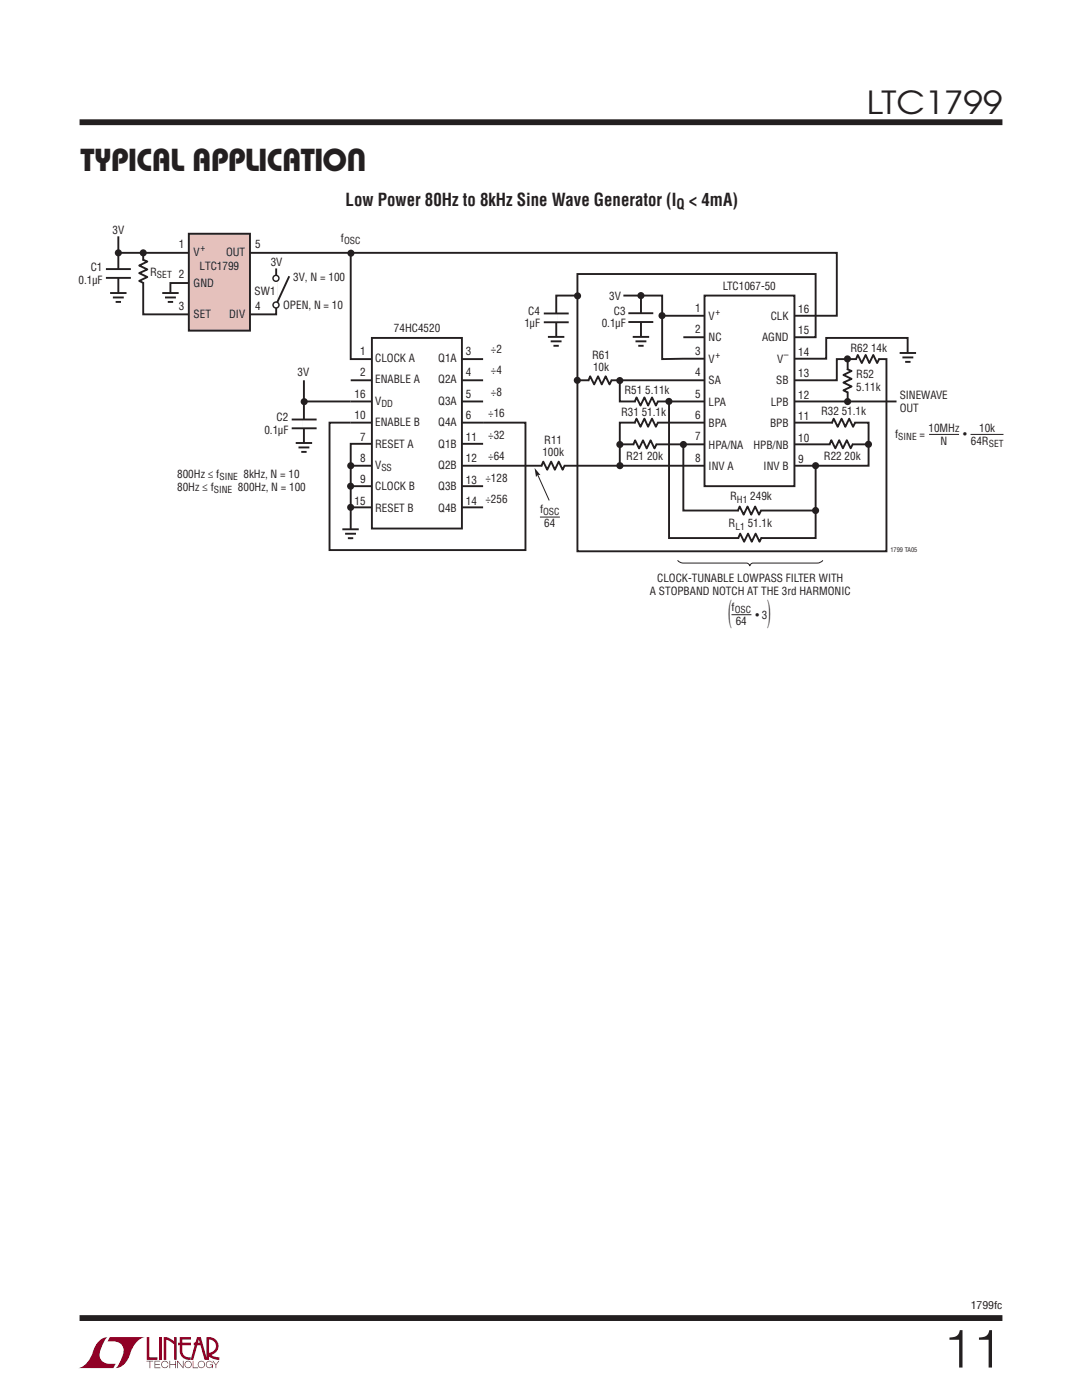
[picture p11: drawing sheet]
<svg xmlns="http://www.w3.org/2000/svg" width="216mm" height="279mm" viewBox="0 0 216 279" stroke-linecap="round" stroke-linejoin="round" font-family="sans-serif">
<g fill="#900126">
<path d="M29.3 266.8h.5v4.1h1.6v.5h-2.1z"/>
<path d="M20 267.4l1-.5h.5h-.1a6.2 6.2 0 0 0-1.5 4 2.58 2.58 0 0 0 3.2 1.3l-.5 .8h-7a4.9 4.9 0 0 0 3.1-3.8l.4-.7z"/>
<path d="M21.9 266.9h7a4.9 4.9 0 0 0-3.1 3.7 3.2 3.2 0 0 1-2.7 2.4h.1a6.2 6.2 0 0 0 1.4-4.1 2.58 2.58 0 0 0-3.1-1.2z"/>
<path d="M31.8 266.8h.5v4.6h-.5z"/>
<path d="M32.7 266.8l1 .2 1 .7v-.9h.5v4.6h-.5v-3.1l-1.5-.9v4h-.5z"/>
<path d="M29.3 271.6h1.3v.1h-.6v1.3h-.2v-1.3h-.5z"/>
<path d="M30.8 271.6h1.2v.1h-1v.5h.9v.2h-.9v.5h1v.1h-1.2z"/>
<path d="M33.8 271.6h.2v.6h1v-.6h.1v1.4h-.1v-.6h-1v.6h-.2z"/>
<path d="M35.4 271.6h.1l1 1.2v-1.2h.1v1.4l-1.1-1.2v1.2h-.1z"/>
<path d="M38.5 271.6h.1v1.3h.9v.1h-1z"/>
<path d="M42.4 271.6h.1l.6 .7 .5-.7h.2l-.7 .8v.6h-.1v-.6z"/>
<path d="M35.9 266.8h2.2v.5h-1.7v.7h1.7v.5h-1.7v1.1a1.32 1.32 0 0 0 1.6 1.3v.5l1.3-4.6h.8l1.1 4.1v-4.1a1.84 1.84 0 0 1 2.3 1.4 1.84 1.84 0 0 1-1.4 2.2l.7 .4 1 .1v.5l-1.2-.2-1.1-.6v-.6a1.34 1.34 0 0 0 1.6-1.2 1.34 1.34 0 0 0-1.4-1.5v4.1h-.9l-.8-2.9h-1.3v-.5h1.2l-.2-.7-1.1 4.1a2.06 2.06 0 0 1-2.7-1.3v-1.6h-.4v-.5h.4z"/>
<path d="M37 271.8a.72 .72 0 0 1 1.2 .1 .72 .72 0 0 1-.4 1.1 .72 .72 0 0 1-1-.7h.2a.59 .59 0 0 0 .8 .5 .59 .59 0 0 0 .2-.9 .59 .59 0 0 0-1 .2v.2h-.2z"/>
<path d="M39.7 271.8a.72 .72 0 0 1 1.1 .1 .72 .72 0 0 1-.4 1.1 .72 .72 0 0 1-.9-.7h.1a.59 .59 0 0 0 .8 .5 .59 .59 0 0 0 .2-.9 .59 .59 0 0 0-1 .2v.2h-.1z"/>
<path d="M41.3 271.8a.72 .72 0 0 1 1.2 .2h-.2a.59 .59 0 0 0-.9-.1 .59 .59 0 0 0 .1 .9 .59 .59 0 0 0 .9-.4h-.5v-.1h.6v.7h-.1v-.3a.73 .73 0 0 1-1.1 .2 .73 .73 0 0 1 0-1.1z"/>
<path d="M32.4 271.8a.71 .71 0 0 1 1.2 .3h-.1a.59 .59 0 0 0-.9-.3 .59 .59 0 0 0-.1 1 .59 .59 0 0 0 .9-.3h.2a.73 .73 0 0 1-1.1 .4 .73 .73 0 0 1-.1-1.1z"/>
</g>
<path d="M15.9 24.4h184.1M15.9 263h184.1" fill="none" stroke="#231f20" stroke-width="1.2" stroke-linecap="butt"/>
<g fill="none" stroke="#231f20" stroke-width=".38">
<path d="M22 58.5h3.2M22.5 59.4h2.2M23.6 47.2v12M23.7 50.5h143.3v12.5h-34.8M28.5 51.8l.9 .4-1.6 .8 1.6 .8-1.6 .7 1.6 .8-1.6 .8 .9 .4M28.6 50.7v12h26.5v-9.1M32.4 58.5h3.3M32.9 59.4h2.2M38.5 56.5h-4.5v2.9h-.1M70 50.6v21.1h26.4M115.2 59h-4.2v8.4M124.4 59h7.7v12.7l32.8-.1v-4.2h16.2v4.3"/>
<path d="M23.1 60.3h1M33.5 60.3h1M70 75.9h26.4M122.1 75.8l-.5 .9-.7-1.6-.8 1.6-.8-1.6-.7 1.6-.8-1.6-.4 .9M123.7 75.9v4.2h55.2M136.4 67.3h26.3v-12.6h-47.5v55.3h61.7v-38.3h-9.9v4.2h-51.8M169 73.7l.9 .3-1.6 .8 1.6 .8-1.6 .7 1.6 .8-1.6 .8 .9 .4M169.1 71.7v8.4M175.5 71.6l-.5 .9-.7-1.7-.8 1.7-.8-1.7-.7 1.7-.8-1.7-.4 1M70 80.1h26.4M70 84.3h26.4M70 97h26.4"/>
<path d="M96.4 88.6h-26.4v19M112.7 92.9l-.4 .8-.8-1.6-.8 1.6-.7-1.6-.8 1.6-.8-1.6-.4 .9M123.7 88.7h49.6M123.7 92.8v-8.5h49.6v8.6h-103.3M131 88.6l-.4 .9-.8-1.6-.8 1.6-.7-1.6-.8 1.6-.8-1.6-.4 .9M131.3 84.3l-.4 .9-.8-1.7-.8 1.7-.7-1.7-.8 1.7-.8-1.7-.4 1M131.3 80.1l-.4 .8-.8-1.6-.8 1.6-.7-1.6-.8 1.6-.8-1.6-.4 .9M133.5 80.1v27.3h29.2v-6.1M136.4 88.6v13.3h26.3v-9.1M170.2 88.6l-.5 .9-.7-1.6-.8 1.6-.7-1.6-.8 1.6-.8-1.6-.4 .9M170.7 84.3l-.5 .9-.8-1.6-.7 1.6-.8-1.6-.7 1.6-.8-1.6-.4 .9M70 101.3h26.4"/>
<path d="M151.9 101.8l-.4 .9-.8-1.6-.8 1.6-.7-1.6-.8 1.6-.8-1.6-.4 .9M152 107.2l-.4 .9-.8-1.6-.8 1.6-.7-1.6-.8 1.6-.8-1.6-.4 .9"/>
</g>
<path d="M28.6 52v4.3M117.6 75.9h4.3M169.1 73.8v4.4M171 71.6h4.3M108.2 92.9h4.3M126.5 88.7h4.4M126.8 84.4h4.3M126.8 80.1h4.3M165.7 88.7h4.3M166.2 84.4h4.3M147.4 101.9h4.3M147.5 107.3h4.3" fill="none" stroke="#fff" stroke-width=".63" stroke-linecap="butt"/>
<path d="M23.6 58.5v2M34 58.5v2" fill="none" stroke="#fff" stroke-width=".87" stroke-linecap="butt"/>
<g fill="#231f20">
<circle cx="28.6" cy="50.5" r=".71"/>
<circle cx="23.6" cy="50.5" r=".71"/>
<circle cx="60.7" cy="80.2" r=".71"/>
<circle cx="70" cy="50.5" r=".71"/>
<circle cx="70" cy="101.3" r=".71"/>
<circle cx="136.4" cy="88.7" r=".71"/>
<circle cx="162.7" cy="92.9" r=".71"/>
<circle cx="162.7" cy="101.9" r=".71"/>
<circle cx="173.3" cy="88.7" r=".71"/>
<circle cx="169.1" cy="80.1" r=".71"/>
<circle cx="169.1" cy="71.6" r=".71"/>
<circle cx="133.5" cy="80.1" r=".71"/>
<circle cx="123.7" cy="75.9" r=".71"/>
<circle cx="115.2" cy="75.9" r=".71"/>
<circle cx="115.2" cy="59" r=".71"/>
<circle cx="127.9" cy="59" r=".71"/>
<circle cx="132.1" cy="63" r=".71"/>
<circle cx="123.7" cy="88.7" r=".71"/>
<circle cx="123.7" cy="92.9" r=".71"/>
<circle cx="70" cy="97" r=".71"/>
<circle cx="70" cy="92.9" r=".71"/>
</g>
<path d="M74.2 67.4h18v38.1h-18z" fill="#fff"/>
<path d="M74.2 67.4h18v38.1h-18z" fill="none" stroke="#231f20" stroke-width=".38"/>
<path d="M140.6 59h17.9v38h-17.9z" fill="#fff"/>
<g fill="none" stroke="#231f20" stroke-width=".38">
<path d="M57.7 55.1l-2.6 5.8M140.6 59h17.9v38h-17.9zM60.6 75.9v14.2M108.5 62.6h5M108.5 64.3h5M109.3 67.2h3.3M109.9 68.1h2.2M110.4 69h1.1M179.5 70.4h3.3M180.1 71.3h2.1M180.6 72.2h1.1M58.2 83.7h5"/>
<path d="M58.2 85.5h5M59 88.4h3.3M59.6 89.3h2.1M60.1 90.2h1.1M60.6 80.1h9.4M70 84.3h-4.2v25.5h39.1v-25.5h-8.5M68.3 105.6h3.3M68.9 106.5h2.1M69.4 107.4h1.1"/>
</g>
<path d="M55.1 56v4.5M111 62.6v1.7M60.7 83.7v1.8" fill="none" stroke="#fff" stroke-width=".63" stroke-linecap="butt"/>
<path d="M111 67.2v2M181.2 70.5v1.9M60.7 88.4v2M70 105.6v2" fill="none" stroke="#fff" stroke-width=".87" stroke-linecap="butt"/>
<circle cx="55.1" cy="60.9" r=".59" fill="#fff"/>
<circle cx="55.1" cy="60.9" r=".59" fill="none" stroke="#231f20" stroke-width=".29"/>
<circle cx="55.1" cy="55.5" r=".59" fill="#fff"/>
<circle cx="55.1" cy="55.5" r=".59" fill="none" stroke="#231f20" stroke-width=".29"/>
<path d="M21.1 53.7h5M21.1 55.5h5M127.9 58.9v9.6M125.4 62.5h5M125.4 64.3h5" fill="none" stroke="#231f20" stroke-width=".38"/>
<path d="M23.6 53.7v1.8M127.9 62.5v1.8" fill="none" stroke="#fff" stroke-width=".63" stroke-linecap="butt"/>
<path d="M107.2 94.5l2.4 5.4" fill="none" stroke="#231f20" stroke-width=".2"/>
<path d="M106.7 93.4l1.1 1.4h-.5l-.3 .4z" fill="#231f20"/>
<path d="M37.7 46.6h12.2v19.4h-12.2z" fill="#e5c1bc"/>
<path d="M37.7 46.6h12.2v19.4h-12.2zM126.3 67.2h3.2M126.8 68.1h2.2M127.4 69h1" fill="none" stroke="#231f20" stroke-width=".38"/>
<path d="M185.4 86.7h6M193.7 86.7h6.5M107.7 103.2h4M135.2 111.8l.5 .4 .7 .2h12.6l.4 .2 .2 .4 .2-.4 .4-.2h12.9l.6-.2 .5-.4M146 122.7h3.9" fill="none" stroke="#231f20" stroke-width=".2"/>
<path d="M127.9 67.2v2" fill="none" stroke="#fff" stroke-width=".87" stroke-linecap="butt"/>
<text font-size="10.6" fill="#231f20" x="188.2" y="272.9">11</text>
<g font-size="6.7" fill="#231f20">
<text x="145.3" y="124.2">(</text>
<text x="153.1" y="124.2">)</text>
</g>
<g font-size="6.3" fill="#231f20">
<text x="173" y="22.8">LTC1799</text>
<text x="16.1" y="34.1">Typical Application</text>
</g>
<g font-size="3.5" fill="#231f20">
<text x="69" y="41.1">Low Power 80Hz to 8kHz Sine Wave Generator (I</text>
<text x="137.5" y="41.1">&lt; 4mA)</text>
</g>
<text font-size="2.8" fill="#231f20" x="135" y="41.8">Q</text>
<g font-size="2.2" fill="#231f20">
<text x="22.4" y="46.6">3V</text>
<text x="35.7" y="49.4">1</text>
<text x="38.6" y="51.1">V</text>
<text x="39.8" y="53.9">LTC1799</text>
<text x="45.1" y="51.1">OUT</text>
<text x="50.9" y="49.4">5</text>
<text x="54" y="53">3V</text>
<text x="68" y="48.2">f</text>
<text x="15.7" y="56.6">0.1µF</text>
<text x="18.1" y="54.1">C1</text>
<text x="30" y="55">R</text>
<text x="35.7" y="55.5">2</text>
<text x="38.6" y="57.3">GND</text>
<text x="50.8" y="58.9">SW1</text>
<text x="58.5" y="56.2">3V, N = 100</text>
<text x="121.6" y="59.8">3V</text>
<text x="144.3" y="57.9">LTC1067-50</text>
<text x="35.7" y="61.9">3</text>
<text x="38.6" y="63.5">SET</text>
<text x="45.7" y="63.5">DIV</text>
<text x="50.9" y="61.9">4</text>
<text x="56.5" y="61.6">OPEN, N = 10</text>
<text x="104.6" y="65.3">1µF</text>
<text x="105.4" y="62.8">C4</text>
<text x="120.1" y="65.3">0.1µF</text>
<text x="122.5" y="62.8">C3</text>
<text x="138.7" y="62.2">1</text>
<text x="141.4" y="63.9">V</text>
<text x="153.8" y="63.8">CLK</text>
<text x="159.3" y="62.4">16</text>
<text x="71.8" y="70.8">1</text>
<text x="78.6" y="66.3">74HC4520</text>
<text x="93" y="70.8">3</text>
<text x="98" y="70.5">÷2</text>
<text x="118.1" y="71.6">R61</text>
<text x="138.7" y="66.5">2</text>
<text x="138.7" y="70.8">3</text>
<text x="141.4" y="68.1">NC</text>
<text x="152.1" y="68.1">AGND</text>
<text x="159.3" y="66.7">15</text>
<text x="159.3" y="71">14</text>
<text x="169.7" y="70.2">R62 14k</text>
<text x="59.4" y="75">3V</text>
<text x="71.8" y="75.1">2</text>
<text x="74.9" y="72.2">CLOCK A</text>
<text x="74.9" y="76.5">ENABLE A</text>
<text x="87.5" y="72.2">Q1A</text>
<text x="87.5" y="76.5">Q2A</text>
<text x="93" y="75.1">4</text>
<text x="98" y="74.7">÷4</text>
<text x="118.3" y="74.1">10k</text>
<text x="138.7" y="75.1">4</text>
<text x="141.4" y="72.4">V</text>
<text x="141.4" y="76.7">SA</text>
<text x="154.9" y="76.7">SB</text>
<text x="155" y="72.4">V</text>
<text x="159.3" y="75.3">13</text>
<text x="170.9" y="75.5">R52</text>
<text x="170.9" y="78">5.11k</text>
<text x="70.7" y="79.4">16</text>
<text x="70.7" y="83.7">10</text>
<text x="74.9" y="80.8">V</text>
<text x="87.5" y="80.8">Q3A</text>
<text x="93" y="79.4">5</text>
<text x="93" y="83.7">6</text>
<text x="97.4" y="83.3">÷16</text>
<text x="98" y="79">÷8</text>
<text x="123.9" y="83">R31 51.1k</text>
<text x="124.6" y="78.7">R51 5.11k</text>
<text x="138.7" y="79.3">5</text>
<text x="138.7" y="83.6">6</text>
<text x="141.4" y="81">LPA</text>
<text x="153.8" y="81">LPB</text>
<text x="159.3" y="79.6">12</text>
<text x="159.3" y="83.8">11</text>
<text x="163.8" y="82.9">R32 51.1k</text>
<text x="179.5" y="79.7">SINEWAVE</text>
<text x="179.5" y="82.2">OUT</text>
<text x="52.7" y="86.6">0.1µF</text>
<text x="55.2" y="84.1">C2</text>
<text x="71.8" y="87.9">7</text>
<text x="74.9" y="85">ENABLE B</text>
<text x="74.9" y="89.3">RESET A</text>
<text x="87.5" y="85.1">Q4A</text>
<text x="87.5" y="89.3">Q1B</text>
<text x="93" y="87.9">11</text>
<text x="97.4" y="87.6">÷32</text>
<text x="108.6" y="88.6">R11</text>
<text x="138.7" y="87.9">7</text>
<text x="141.4" y="85.2">BPA</text>
<text x="141.4" y="89.5">HPA/NA</text>
<text x="150.3" y="89.5">HPB/NB</text>
<text x="153.7" y="85.2">BPB</text>
<text x="159.3" y="88.1">10</text>
<text x="178.6" y="87.3">f</text>
<text x="183.5" y="87.3">=</text>
<text x="185.3" y="86.3">10MHz</text>
<text x="187.7" y="88.8">N</text>
<text x="192.2" y="87.3">•</text>
<text x="193.7" y="88.8">64R</text>
<text x="195.4" y="86.3">10k</text>
<text x="35.4" y="95.4">800Hz ≤ f</text>
<text x="48.6" y="95.4">8kHz, N = 10</text>
<text x="71.8" y="92.2">8</text>
<text x="74.9" y="93.6">V</text>
<text x="87.5" y="93.6">Q2B</text>
<text x="93" y="92.2">12</text>
<text x="97.4" y="91.8">÷64</text>
<text x="108.2" y="91.1">100k</text>
<text x="125" y="91.8">R21 20k</text>
<text x="138.7" y="92.2">8</text>
<text x="141.4" y="93.8">INV A</text>
<text x="152.4" y="93.8">INV B</text>
<text x="159.3" y="92.4">9</text>
<text x="164.4" y="91.7">R22 20k</text>
<text x="35.4" y="97.9">80Hz ≤ f</text>
<text x="47.5" y="97.9">800Hz, N = 100</text>
<text x="70.7" y="100.8">15</text>
<text x="71.8" y="96.5">9</text>
<text x="74.9" y="97.9">CLOCK B</text>
<text x="87.5" y="97.9">Q3B</text>
<text x="93" y="96.5">13</text>
<text x="93" y="100.8">14</text>
<text x="96.9" y="96.1">÷128</text>
<text x="96.9" y="100.4">÷256</text>
<text x="145.7" y="99.8">R</text>
<text x="149.7" y="99.8">249k</text>
<text x="74.9" y="102.2">RESET B</text>
<text x="87.5" y="102.2">Q4B</text>
<text x="107.8" y="102.4">f</text>
<text x="108.6" y="105.2">64</text>
<text x="145.4" y="105.2">R</text>
<text x="149.2" y="105.2">51.1k</text>
<text x="129.7" y="118.7">A STOPBAND NOTCH AT THE 3rd HARMONIC</text>
<text x="131.1" y="116.2">CLOCK-TUNABLE LOWPASS FILTER WITH</text>
<text x="146" y="121.9">f</text>
<text x="146.8" y="124.7">64</text>
<text x="150.7" y="123.4">• 3</text>
</g>
<text font-size="2.1" fill="#231f20" x="193.7" y="261.2">1799fc</text>
<g font-size="1.9" fill="#231f20">
<text x="40" y="50.1">+</text>
<text x="68.7" y="48.7">OSC</text>
<text x="31.3" y="55.5">SET</text>
<text x="142.8" y="62.9">+</text>
<text x="142.8" y="71.4">+</text>
<text x="156.4" y="71.4">–</text>
<text x="76.1" y="81.2">DD</text>
<text x="179.2" y="87.8">SINE</text>
<text x="197.3" y="89.3">SET</text>
<text x="43.8" y="95.9">SINE</text>
<text x="76.1" y="94.1">SS</text>
<text x="42.7" y="98.4">SINE</text>
<text x="147" y="100.3">H1</text>
<text x="108.4" y="102.9">OSC</text>
<text x="146.7" y="105.7">L1</text>
<text x="146.6" y="122.4">OSC</text>
</g>
<text font-size="1.3" fill="#231f20" x="177.7" y="110.1">1799 TA05</text>
</svg>
